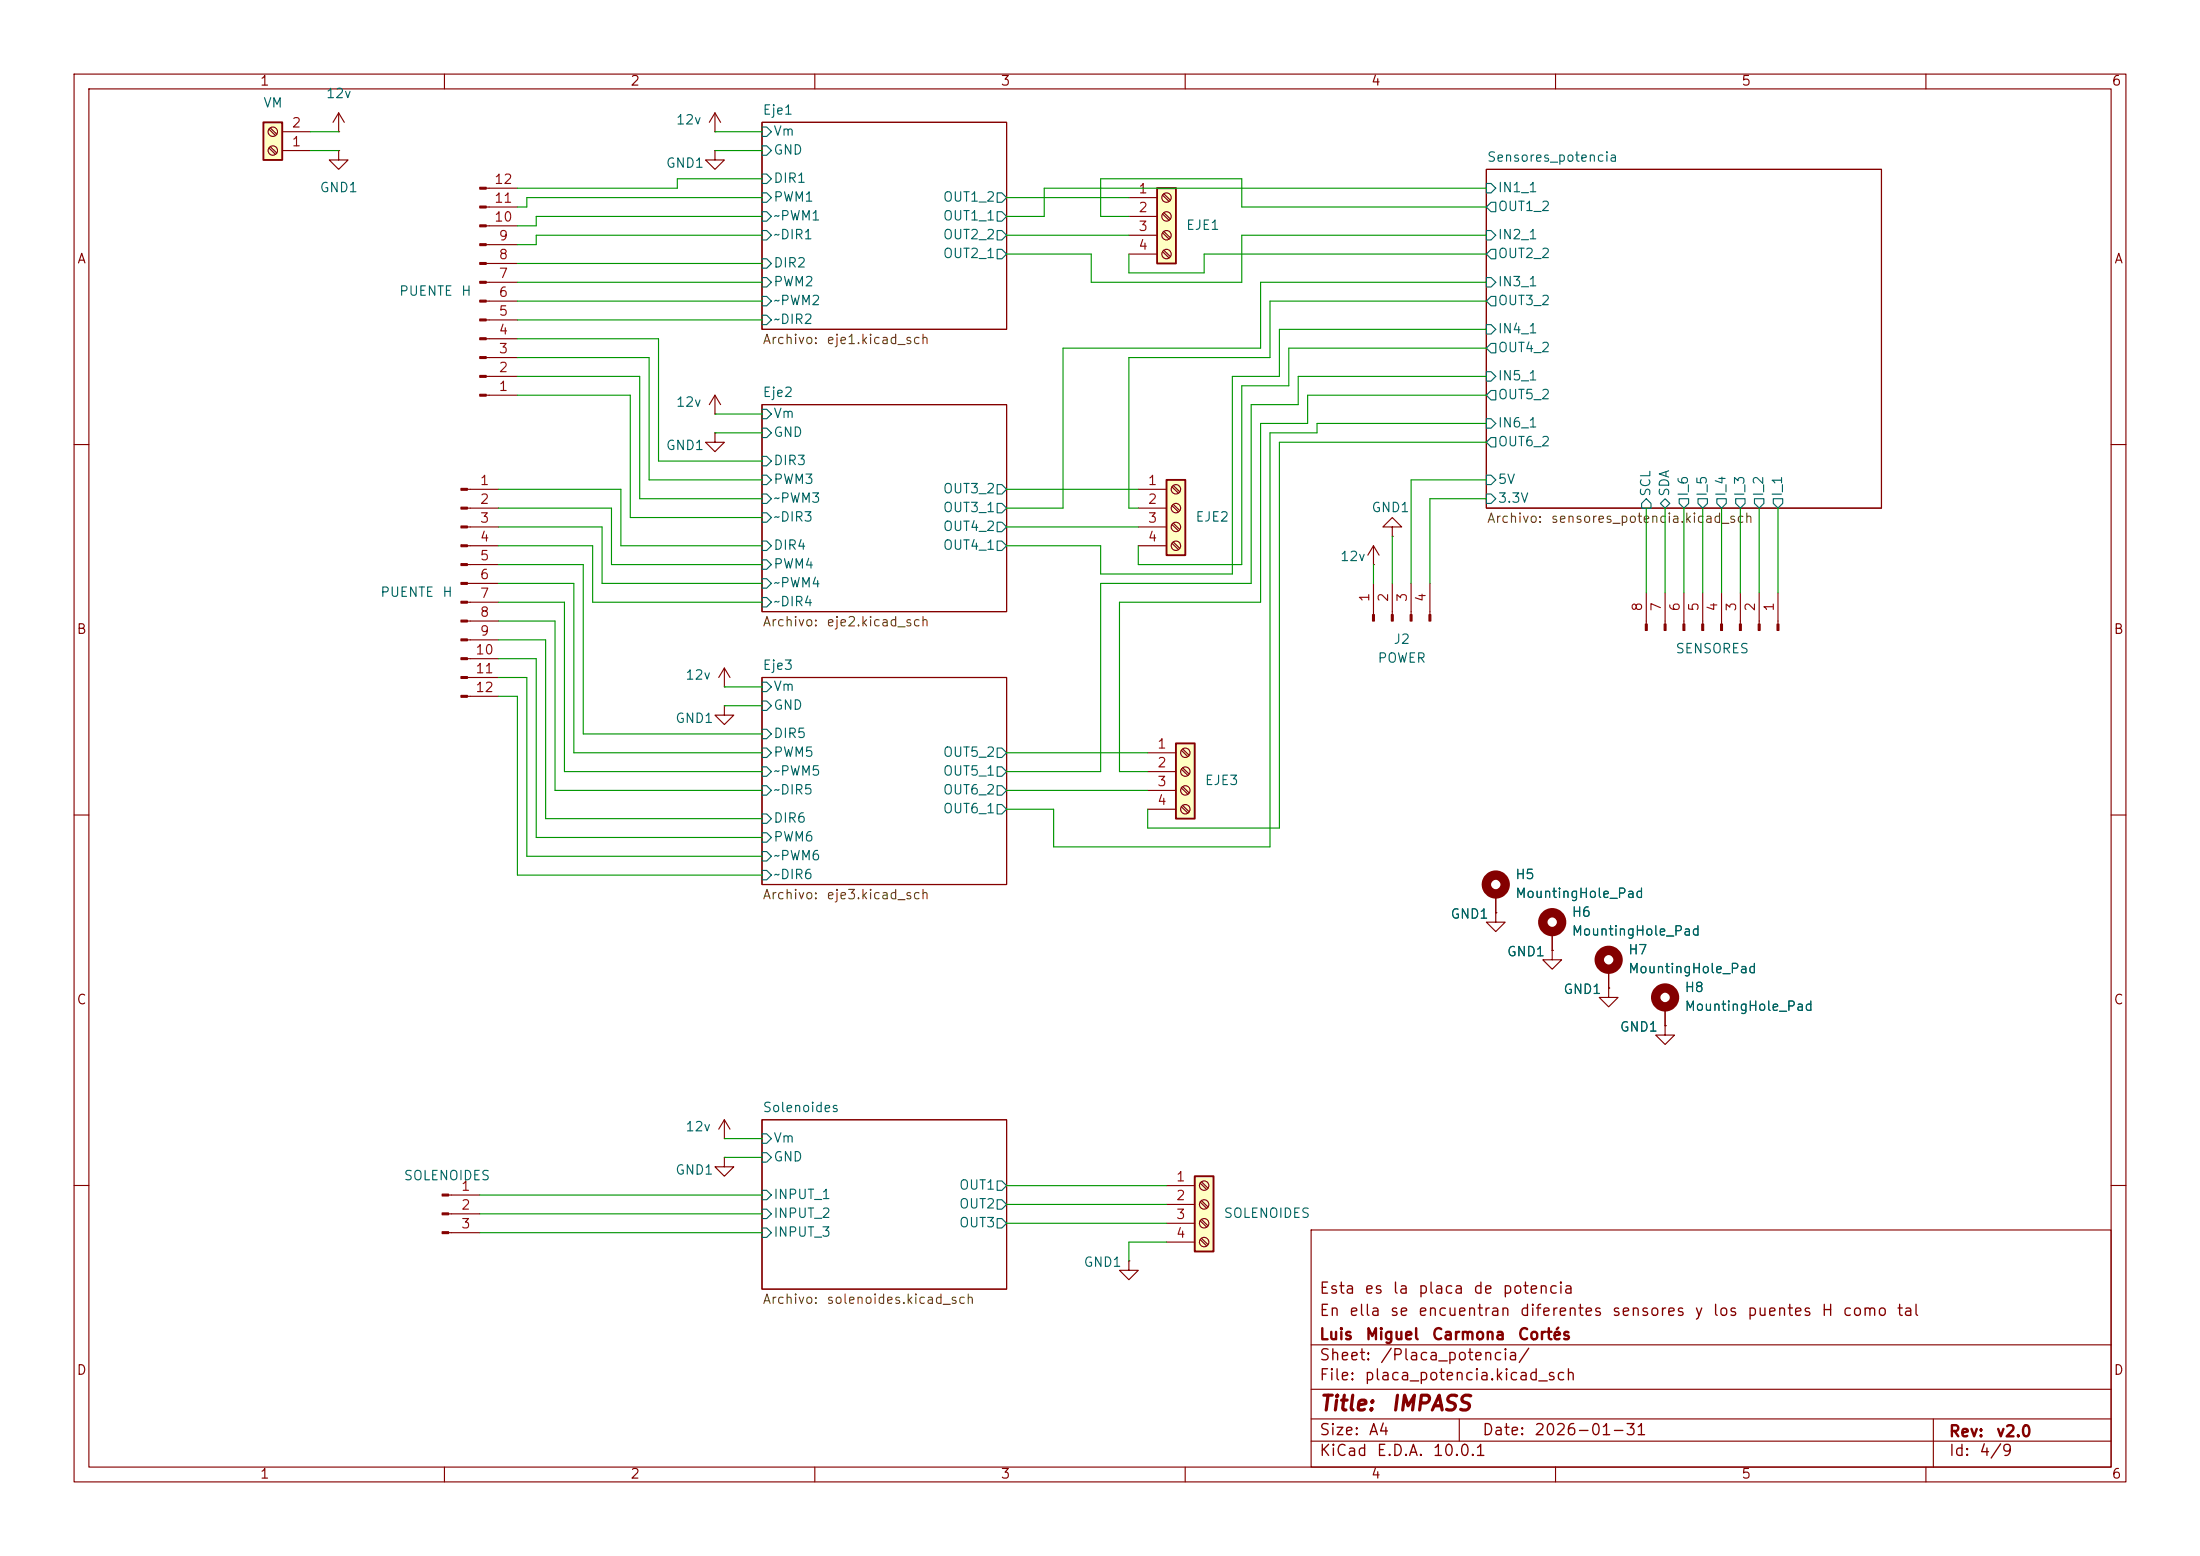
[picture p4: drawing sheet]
<svg xmlns="http://www.w3.org/2000/svg" width="297mm" height="210mm" viewBox="0 0 297 210" stroke-linecap="round" stroke-linejoin="round" font-family="sans-serif">
<g fill="none" stroke="#840000" stroke-width=".15">
<path d="M10 10h277v190h-277zM12 12h273v186h-273zM60 10v2M96.5 17.8h.1M96.5 15.2l-.7 1.3M96.5 15.2l.8 1.3M96.5 15.2v2.6M102.9 16.5h33v28h-33zM110 10v2M160 10v2M210 10v2M260 10v2"/>
<path d="M45.7 20.3v1.3h1.3l-1.3 1.3-1.3-1.3h1.3M45.7 20.3h.1M65.6 38.1h4.2M65.6 35.6h4.2M65.6 33h4.2M65.6 30.5h4.2M65.6 27.9h4.2M65.6 25.4h4.2M96.5 20.3v1.3h1.3l-1.3 1.3-1.3-1.3h1.3M96.5 20.3h.1M200.7 22.9h53.3v45.7h-53.3zM65.6 53.3h4.2"/>
<path d="M65.6 50.8h4.2M65.6 48.3h4.2M65.6 45.7h4.2M65.6 43.2h4.2M65.6 40.6h4.2M96.5 58.4v1.3h1.3l-1.3 1.3-1.3-1.3h1.3M96.5 58.4h.1M96.5 55.9h.1M96.5 53.3v2.6M96.5 53.3l-.7 1.3M96.5 53.3l.8 1.3M102.9 54.6h33v28h-33z"/>
<path d="M10 60h2M63.1 66h4.2M63.1 68.6h4.2M63.1 71.1h4.2M63.1 73.7h4.2M63.1 76.2h4.2M63.1 78.7h4.2M185.4 76.2h.1M185.4 73.7l-.7 1.2M185.4 73.7l.8 1.2M185.4 73.7v2.5M185.4 78.7v4.3"/>
<path d="M188 71.1h1.2l-1.2-1.2-1.3 1.2h1.3v1.3M188 72.4h.1M188 78.7v4.3M190.5 78.7v4.3M193 78.7v4.3M285 60h2M63.1 81.3h4.2M63.1 83.8h4.2M63.1 86.4h4.2M63.1 88.9h4.2M63.1 91.4h4.2M63.1 94h4.2"/>
<path d="M97.8 95.3v1.2h1.3l-1.3 1.3-1.3-1.3h1.3M97.8 95.3h.1M97.8 92.7h.1M97.8 90.2l-.8 1.2M97.8 90.2l.8 1.2M97.8 90.2v2.5M102.9 91.4h33v28h-33zM222.2 80v4.2M224.8 80v4.2M227.3 80v4.2M229.9 80v4.2M232.4 80v4.2"/>
<path d="M234.9 80v4.2M237.5 80v4.2M240 80v4.2M10 110h2M285 110h2M201.9 123.2v1.3h1.3l-1.3 1.2-1.2-1.2h1.2M201.9 123.2h.1M201.9 120.7v2.5M209.5 128.3v1.2h1.3l-1.3 1.3-1.2-1.3h1.2M209.5 128.3h.1M209.5 125.7v2.6M217.2 133.4v1.2h1.2l-1.2 1.3-1.3-1.3h1.3"/>
<path d="M217.2 133.4h.1M217.2 130.8v2.6M224.8 138.4v1.3h1.3l-1.3 1.3-1.3-1.3h1.3M224.8 138.4h.1M224.8 135.9v2.5M102.9 151.1h33v22.9h-33zM10 160h2M177 166h108v32h-108zM285 160h2M60 198v2M110 198v2M160 198v2"/>
<path d="M177 194.5h108M177 191.5h108M177 187.5h108M177 181.5h108M197 191.5v3M210 198v2M260 198v2M261 191.5v6.5"/>
</g>
<g fill="none" stroke="#006464" stroke-width=".15">
<path d="M102.9 17.1h.6l.6 .7-.6 .6h-.6zM102.9 19.7h.6l.6 .6-.6 .7h-.6zM102.9 31.1h.6l.6 .7-.6 .6h-.6zM102.9 28.6h.6l.6 .6-.6 .6h-.6zM102.9 26h.6l.6 .7-.6 .6h-.6zM102.9 23.5h.6l.6 .6-.6 .7h-.6zM102.9 34.9h.6l.6 .7-.6 .6h-.6zM102.9 37.5h.6l.6 .6-.6 .6h-.6zM134.6 26h.7l.6 .7-.6 .6h-.7zM134.6 28.6h.7l.6 .6-.6 .6h-.7zM134.6 33.7h.7l.6 .6-.6 .6h-.7zM134.6 31.1h.7l.6 .7-.6 .6h-.7z"/>
<path d="M200.7 31.1h.6l.6 .7-.6 .6h-.6zM200.7 24.8h.6l.6 .6-.6 .6h-.6zM200.7 37.5h.6l.6 .6-.6 .6h-.6zM201.3 27.3h.6v1.3h-.6l-.6-.7zM201.3 33.7h.6v1.2h-.6l-.6-.6zM102.9 40h.6l.6 .6-.6 .7h-.6zM102.9 42.5h.6l.6 .7-.6 .6h-.6zM102.9 55.2h.6l.6 .7-.6 .6h-.6zM102.9 57.8h.6l.6 .6-.6 .7h-.6zM200.7 56.5h.6l.6 .7-.6 .6h-.6zM200.7 43.8h.6l.6 .7-.6 .6h-.6zM200.7 50.2h.6l.6 .6-.6 .6h-.6z"/>
<path d="M201.3 40h.6v1.3h-.6l-.6-.7zM201.3 59.1h.6v1.2h-.6l-.6-.6zM201.3 52.7h.6v1.3h-.6l-.6-.7zM201.3 46.4h.6v1.2h-.6l-.6-.6zM102.9 64.1h.6l.6 .7-.6 .6h-.6zM102.9 61.6h.6l.6 .6-.6 .7h-.6zM102.9 66.7h.6l.6 .6-.6 .6h-.6zM102.9 69.2h.6l.6 .7-.6 .6h-.6zM102.9 73h.6l.6 .7-.6 .6h-.6zM102.9 75.6h.6l.6 .6-.6 .6h-.6zM102.9 78.1h.6l.6 .6-.6 .7h-.6zM134.6 67.9h.7l.6 .7-.6 .6h-.7z"/>
<path d="M134.6 65.4h.7l.6 .6-.6 .7h-.7zM134.6 70.5h.7l.6 .6-.6 .7h-.7zM134.6 73h.7l.6 .7-.6 .6h-.7zM200.7 64.1h.6l.6 .7-.6 .6h-.6zM200.7 66.7h.6l.6 .6-.6 .6h-.6zM221.6 67.9l.6-.6 .7 .6v.7h-1.3zM224.2 67.9l.6-.6 .6 .6-.6 .7zM226.7 67.3h1.3v.6l-.7 .7-.6-.7zM229.2 67.3h1.3v.6l-.6 .7-.7-.7zM231.8 67.3h1.2v.6l-.6 .7-.6-.7zM234.3 67.3h1.3v.6l-.7 .7-.6-.7zM236.9 67.3h1.2v.6l-.6 .7-.6-.7z"/>
<path d="M239.4 67.3h1.3v.6l-.7 .7-.6-.7zM102.9 80.6h.6l.6 .7-.6 .6h-.6zM102.9 92.1h.6l.6 .6-.6 .6h-.6zM102.9 94.6h.6l.6 .7-.6 .6h-.6zM102.9 98.4h.6l.6 .7-.6 .6h-.6zM102.9 114.9h.6l.6 .7-.6 .6h-.6zM102.9 117.5h.6l.6 .6-.6 .6h-.6zM102.9 112.4h.6l.6 .6-.6 .7h-.6zM102.9 109.9h.6l.6 .6-.6 .6h-.6zM102.9 101h.6l.6 .6-.6 .6h-.6zM102.9 103.5h.6l.6 .6-.6 .7h-.6zM102.9 106h.6l.6 .7-.6 .6h-.6z"/>
<path d="M134.6 108.6h.7l.6 .6-.6 .7h-.7zM134.6 106h.7l.6 .7-.6 .6h-.7zM134.6 101h.7l.6 .6-.6 .6h-.7zM134.6 103.5h.7l.6 .6-.6 .7h-.7zM102.9 153h.6l.6 .7-.6 .6h-.6zM102.9 155.6h.6l.6 .6-.6 .6h-.6zM134.6 159.4h.7l.6 .6-.6 .7h-.7zM102.9 160.7h.6l.6 .6-.6 .6h-.6zM102.9 163.2h.6l.6 .6-.6 .7h-.6zM102.9 165.7h.6l.6 .7-.6 .6h-.6zM134.6 161.9h.7l.6 .7-.6 .6h-.7zM134.6 164.5h.7l.6 .6-.6 .6h-.7z"/>
</g>
<g fill="#840000" stroke="#840000" stroke-width=".15">
<path d="M64.8 53.2h.8v.3h-.8z"/>
<path d="M64.8 50.7h.8v.2h-.8z"/>
<path d="M64.8 48.1h.8v.3h-.8z"/>
<path d="M64.8 45.6h.8v.2h-.8z"/>
<path d="M64.8 43.1h.8v.2h-.8z"/>
<path d="M64.8 40.5h.8v.3h-.8z"/>
<path d="M64.8 38h.8v.2h-.8z"/>
<path d="M64.8 35.4h.8v.3h-.8z"/>
<path d="M64.8 32.9h.8v.2h-.8z"/>
<path d="M64.8 30.4h.8v.2h-.8z"/>
<path d="M64.8 27.8h.8v.3h-.8z"/>
<path d="M64.8 25.3h.8v.2h-.8z"/>
<path d="M185.3 83h.2v.8h-.2z"/>
<path d="M187.8 83h.3v.8h-.3z"/>
<path d="M190.4 83h.2v.8h-.2z"/>
<path d="M192.9 83h.3v.8h-.3z"/>
<path d="M239.9 84.2h.3v.9h-.3z"/>
<path d="M237.4 84.2h.2v.9h-.2z"/>
<path d="M234.8 84.2h.3v.9h-.3z"/>
<path d="M232.3 84.2h.2v.9h-.2z"/>
<path d="M229.7 84.2h.3v.9h-.3z"/>
<path d="M227.2 84.2h.3v.9h-.3z"/>
<path d="M224.7 84.2h.2v.9h-.2z"/>
<path d="M222.1 84.2h.3v.9h-.3z"/>
<path d="M62.2 65.9h.9v.3h-.9z"/>
<path d="M62.2 68.5h.9v.2h-.9z"/>
<path d="M62.2 71h.9v.2h-.9z"/>
<path d="M62.2 73.5h.9v.3h-.9z"/>
<path d="M62.2 76.1h.9v.2h-.9z"/>
<path d="M62.2 78.6h.9v.3h-.9z"/>
<path d="M62.2 81.2h.9v.2h-.9z"/>
<path d="M62.2 83.7h.9v.2h-.9z"/>
<path d="M62.2 86.2h.9v.3h-.9z"/>
<path d="M62.2 88.8h.9v.2h-.9z"/>
<path d="M62.2 91.3h.9v.3h-.9z"/>
<path d="M62.2 93.9h.9v.2h-.9z"/>
</g>
<g fill="none" stroke="#840000" stroke-width="1.3">
<circle cx="201.9" cy="119.4" r="1.27"/>
<circle cx="209.5" cy="124.5" r="1.27"/>
<circle cx="217.2" cy="129.5" r="1.27"/>
<circle cx="224.8" cy="134.6" r="1.27"/>
</g>
<path d="M158.7 100.3h2.6v10.2h-2.6z" fill="#ffffc2"/>
<path d="M158.7 100.3h2.6v10.2h-2.6z" fill="none" stroke="#840000" stroke-width=".25"/>
<g fill="none" stroke="#840000" stroke-width=".15">
<path d="M154.9 101.6h3.8M154.9 104.1h3.8M154.9 106.7h3.8M154.9 109.2h3.8M159.5 101.3l.9 .8M159.5 103.8l.9 .8M159.5 106.3l.9 .9M159.5 108.9l.9 .8M159.7 101.1l.8 .8M159.7 103.6l.8 .9M159.7 106.2l.8 .8M159.7 108.7l.8 .9"/>
<circle cx="160" cy="104.1" r=".63"/>
<circle cx="160" cy="101.6" r=".63"/>
<circle cx="160" cy="106.7" r=".63"/>
<circle cx="160" cy="109.2" r=".63"/>
</g>
<path d="M157.5 64.8h2.5v10.1h-2.5z" fill="#ffffc2"/>
<path d="M157.5 64.8h2.5v10.1h-2.5z" fill="none" stroke="#840000" stroke-width=".25"/>
<g fill="none" stroke="#840000" stroke-width=".15">
<path d="M153.7 66h3.8M153.7 68.6h3.8M153.7 71.1h3.8M153.7 73.7h3.8M158.2 65.7l.9 .8M158.2 68.2l.9 .9M158.2 70.8l.9 .8M158.2 73.3l.9 .9M158.4 65.5l.9 .9M158.4 68.1l.9 .8M158.4 70.6l.9 .9M158.4 73.2l.9 .8"/>
<circle cx="158.7" cy="73.7" r=".63"/>
<circle cx="158.7" cy="71.1" r=".63"/>
<circle cx="158.7" cy="66" r=".63"/>
<circle cx="158.7" cy="68.6" r=".63"/>
</g>
<path d="M156.2 25.4h2.5v10.2h-2.5z" fill="#ffffc2"/>
<path d="M156.2 25.4h2.5v10.2h-2.5z" fill="none" stroke="#840000" stroke-width=".25"/>
<g fill="none" stroke="#840000" stroke-width=".15">
<path d="M152.4 26.7h3.8M152.4 29.2h3.8M152.4 31.8h3.8M152.4 34.3h3.8M156.9 26.3l.9 .9M156.9 28.9l.9 .8M156.9 31.4l.9 .9M156.9 34l.9 .8M157.1 26.2l.9 .8M157.1 28.7l.9 .8M157.1 31.2l.9 .9M157.1 33.8l.9 .8"/>
<circle cx="157.5" cy="31.7" r=".63"/>
<circle cx="157.5" cy="34.3" r=".63"/>
<circle cx="157.5" cy="26.7" r=".63"/>
<circle cx="157.5" cy="29.2" r=".63"/>
</g>
<path d="M35.6 16.5h2.5v5.1h-2.5z" fill="#ffffc2"/>
<path d="M35.6 16.5h2.5v5.1h-2.5z" fill="none" stroke="#840000" stroke-width=".25"/>
<g fill="none" stroke="#840000" stroke-width=".15">
<path d="M36.3 20l.9 .8M36.3 17.4l.9 .9M36.5 19.8l.9 .9M36.5 17.3l.9 .8M38.1 17.8h3.8M45.7 17.8h.1M45.7 15.2l-.7 1.3M45.7 15.2l.8 1.3M45.7 15.2v2.6M38.1 20.3h3.8M97.8 156.2v1.3h1.3l-1.3 1.3-1.3-1.3h1.3M97.8 156.2h.1"/>
<path d="M97.8 153.7h.1M97.8 151.1l-.8 1.3M97.8 151.1l.8 1.3M97.8 151.1v2.6M60.6 161.3h4.2M60.6 163.8h4.2M60.6 166.4h4.2M152.4 170.2v1.3h1.3l-1.3 1.2-1.3-1.2h1.3M152.4 170.2h.1"/>
<circle cx="36.8" cy="17.8" r=".63"/>
<circle cx="36.8" cy="20.3" r=".63"/>
</g>
<g fill="#840000" stroke="#840000" stroke-width=".15">
<path d="M59.7 161.2h.9v.2h-.9z"/>
<path d="M59.7 163.7h.9v.3h-.9z"/>
<path d="M59.7 166.2h.9v.3h-.9z"/>
</g>
<path d="M161.3 158.8h2.5v10.1h-2.5z" fill="#ffffc2"/>
<path d="M161.3 158.8h2.5v10.1h-2.5z" fill="none" stroke="#840000" stroke-width=".25"/>
<g fill="none" stroke="#840000" stroke-width=".15">
<path d="M201.9 123.2h.1M201.9 120.7v2.5M209.5 128.3h.1M209.5 125.7v2.6M217.2 133.4h.1M217.2 130.8v2.6M224.8 138.4h.1M224.8 135.9v2.5M162 159.7l.9 .8M162.2 159.5l.9 .9M157.5 160h3.8M157.5 162.6h3.8"/>
<path d="M157.5 165.1h3.8M157.5 167.6h3.8M162 162.2l.9 .9M162 164.8l.9 .8M162 167.3l.9 .8M162.2 162.1l.9 .8M162.2 164.6l.9 .8M162.2 167.1l.9 .9"/>
<circle cx="162.6" cy="162.6" r=".63"/>
<circle cx="162.6" cy="160" r=".63"/>
<circle cx="162.6" cy="167.6" r=".63"/>
<circle cx="162.6" cy="165.1" r=".63"/>
</g>
<g fill="none" stroke="#009600" stroke-width=".15">
<path d="M41.9 17.8h3.8M96.5 17.8h6.4M41.9 20.3h3.8M69.8 38.1h33.1M69.8 35.6h33.1M96.5 20.3h6.4M102.9 31.8h-30.5v1.2h-2.6M102.9 29.2h-30.5v1.3h-2.6M102.9 26.7h-31.8v1.2h-1.3M102.9 24.1h-11.5v1.3h-21.6M135.9 26.7h16.5M135.9 31.8h16.5"/>
<path d="M152.4 34.3v2.5h10.2v-2.5h38.1M200.7 27.9h-33.1v-3.8h-19v5.1h3.8M200.7 38.1h-30.5v8.9h-26.7v21.6h-7.6M200.7 25.4h-59.7v3.8h-5.1M200.7 31.8h-33.1v6.3h-20.3v-3.8h-11.4M69.8 48.3h17.8v16.5h15.3M69.8 50.8h16.6v16.5h16.5M69.8 45.7h19.1v16.5h14M69.8 53.3h15.3v16.6h17.8M69.8 43.2h33.1M69.8 40.6h33.1M96.5 55.9h6.4"/>
<path d="M96.5 58.4h6.4M200.7 44.5h-28v6.3h-6.3v26.7h-17.8v-3.8h-12.7M200.7 47h-26.7v5.1h-6.4v24.1h-13.9v-2.5M200.7 40.6h-29.3v7.7h-19v20.3h1.3M200.7 57.2h-22.9v1.2h-6.4v55.9h-29.2v-5.1h-6.3M200.7 50.8h-25.4v3.8h-6.4v24.1h-20.3v25.4h-12.7M200.7 53.3h-24.2v3.9h-6.3v24.1h-19.1v22.8h3.8M200.7 59.7h-28v52.1h-17.8v-2.6M67.3 68.6h15.2v7.6h20.4M67.3 73.7h12.7v7.6h22.9M67.3 66h16.5v7.7h19.1M67.3 76.2h11.4v22.9h24.2"/>
<path d="M67.3 71.1h14v7.6h21.6M67.3 78.7h10.2v22.9h25.4M135.9 66h17.8M135.9 71.1h17.8M185.4 76.2v2.5M188 72.4v6.3M200.7 64.8h-10.2v13.9M200.7 67.3h-7.7v11.4M222.2 68.6v11.4M224.8 68.6v11.4M227.3 68.6v11.4M229.9 68.6v11.4"/>
<path d="M232.4 68.6v11.4M234.9 68.6v11.4M237.5 68.6v11.4M240 68.6v11.4M67.3 88.9h5.1v24.1h30.5M67.3 91.4h3.8v24.2h31.8M67.3 81.3h8.9v22.8h26.7M67.3 83.8h7.6v22.9h28M67.3 86.4h6.4v24.1h29.2M67.3 94h2.5v24.1h33.1M97.8 92.7h5.1M97.8 95.3h5.1"/>
<path d="M135.9 101.6h19M135.9 106.7h19M97.8 153.7h5.1M97.8 156.2h5.1M64.8 163.8h38.1M64.8 166.4h38.1M64.8 161.3h38.1M135.9 162.6h21.6M135.9 160h21.6M135.9 165.1h21.6M157.5 167.6h-5.1v2.6"/>
</g>
<g font-size="2" fill="#840000">
<text x="178" y="190.9">Title:</text>
<text x="187.7" y="190.9">IMPASS</text>
</g>
<g font-size="1.5" fill="#840000">
<text x="178" y="178">En</text>
<text x="178" y="175">Esta</text>
<text x="182" y="178">ella</text>
<text x="184.1" y="175">es</text>
<text x="187.5" y="178">se</text>
<text x="187.9" y="175">la</text>
<text x="191.3" y="178">encuentran</text>
<text x="191.3" y="175">placa</text>
<text x="198.8" y="175">de</text>
<text x="202.7" y="175">potencia</text>
<text x="205.1" y="178">diferentes</text>
<text x="217.5" y="178">sensores</text>
<text x="228.7" y="178">y</text>
<text x="231.1" y="178">los</text>
<text x="235.8" y="178">puentes</text>
<text x="245.8" y="178">H</text>
<text x="248.6" y="178">como</text>
<text x="255.9" y="178">tal</text>
<text x="178" y="184">Sheet:</text>
<text x="178" y="181.2">Luis</text>
<text x="184.2" y="181.2">Miguel</text>
<text x="186.2" y="184">/Placa_potencia/</text>
<text x="193.2" y="181.2">Carmona</text>
<text x="204.8" y="181.2">Cortés</text>
<text x="178" y="186.7">File:</text>
<text x="184.1" y="186.7">placa_potencia.kicad_sch</text>
<text x="178" y="196.9">KiCad</text>
<text x="178" y="194.1">Size:</text>
<text x="184.7" y="194.1">A4</text>
<text x="185.7" y="196.9">E.D.A.</text>
<text x="193.3" y="196.9">10.0.1</text>
<text x="200" y="194.1">Date:</text>
<text x="207" y="194.1">2026-01-31</text>
<text x="263" y="194.3">Rev:</text>
<text x="263" y="196.9">Id:</text>
<text x="267.1" y="196.9">4/9</text>
<text x="269.4" y="194.3">v2.0</text>
</g>
<g font-size="1.3" fill="#840000">
<text x="35" y="11.9">1</text>
<text x="85" y="11.9">2</text>
<text x="135" y="11.9">3</text>
<text x="185" y="11.9">4</text>
<text x="235" y="11.9">5</text>
<text x="285" y="11.9">6</text>
<text x="10.3" y="35.9">A</text>
<text x="285.3" y="35.9">A</text>
<text x="10.3" y="85.9">B</text>
<text x="285.3" y="85.9">B</text>
<text x="10.3" y="135.9">C</text>
<text x="285.3" y="135.9">C</text>
<text x="10.3" y="185.9">D</text>
<text x="285.3" y="185.9">D</text>
<text x="35" y="199.9">1</text>
<text x="85" y="199.9">2</text>
<text x="135" y="199.9">3</text>
<text x="185" y="199.9">4</text>
<text x="235" y="199.9">5</text>
<text x="285" y="199.9">6</text>
</g>
<g font-size="1.3" fill="#006464">
<text x="35.5" y="14.8">VM</text>
<text x="43.9" y="13.6">12v</text>
<text x="91.2" y="17.1">12v</text>
<text x="102.9" y="15.8">Eje1</text>
<text x="89.8" y="23">GND1</text>
<text x="104.3" y="18.6">Vm</text>
<text x="104.3" y="21.2">GND</text>
<text x="200.7" y="22.1">Sensores_potencia</text>
<text x="43.1" y="26.3">GND1</text>
<text x="104.3" y="27.5">PWM1</text>
<text x="104.3" y="25">DIR1</text>
<text x="127.2" y="27.5">OUT1_2</text>
<text x="202.1" y="28.8">OUT1_2</text>
<text x="202.1" y="26.3">IN1_1</text>
<text x="104.3" y="32.6">~DIR1</text>
<text x="104.3" y="30.1">~PWM1</text>
<text x="127.2" y="30.1">OUT1_1</text>
<text x="127.2" y="35.2">OUT2_1</text>
<text x="127.2" y="32.6">OUT2_2</text>
<text x="160" y="31.3">EJE1</text>
<text x="202.1" y="35.2">OUT2_2</text>
<text x="202.1" y="32.6">IN2_1</text>
<text x="53.8" y="40.2">PUENTE</text>
<text x="62.2" y="40.2">H</text>
<text x="104.3" y="36.4">DIR2</text>
<text x="104.3" y="39">PWM2</text>
<text x="104.3" y="41.5">~PWM2</text>
<text x="202.1" y="41.5">OUT3_2</text>
<text x="202.1" y="39">IN3_1</text>
<text x="104.3" y="44">~DIR2</text>
<text x="202.1" y="47.9">OUT4_2</text>
<text x="202.1" y="45.3">IN4_1</text>
<text x="102.9" y="53.9">Eje2</text>
<text x="202.1" y="51.7">IN5_1</text>
<text x="91.2" y="55.2">12v</text>
<text x="104.3" y="56.7">Vm</text>
<text x="104.3" y="59.3">GND</text>
<text x="202.1" y="54.2">OUT5_2</text>
<text x="202.1" y="58">IN6_1</text>
<text x="89.8" y="61.1">GND1</text>
<text x="104.3" y="65.6">PWM3</text>
<text x="104.3" y="63.1">DIR3</text>
<text x="202.1" y="65.6">5V</text>
<text x="202.1" y="60.6">OUT6_2</text>
<text x="104.3" y="68.2">~PWM3</text>
<text x="104.3" y="70.7">~DIR3</text>
<text x="127.2" y="69.4">OUT3_1</text>
<text x="127.2" y="66.9">OUT3_2</text>
<text x="127.2" y="72">OUT4_2</text>
<text x="161.3" y="70.7">EJE2</text>
<text x="185.1" y="69.4">GND1</text>
<text x="202.1" y="68.2">3.3V</text>
<text x="223.1" y="67.1" transform="rotate(-90 223.1 67.1)">SCL</text>
<text x="225.7" y="67.1" transform="rotate(-90 225.7 67.1)">SDA</text>
<text x="228.2" y="67.1" transform="rotate(-90 228.2 67.1)">I_6</text>
<text x="230.7" y="67.1" transform="rotate(-90 230.7 67.1)">I_5</text>
<text x="233.3" y="67.1" transform="rotate(-90 233.3 67.1)">I_4</text>
<text x="235.8" y="67.1" transform="rotate(-90 235.8 67.1)">I_3</text>
<text x="238.4" y="67.1" transform="rotate(-90 238.4 67.1)">I_2</text>
<text x="240.9" y="67.1" transform="rotate(-90 240.9 67.1)">I_1</text>
<text x="104.3" y="74.5">DIR4</text>
<text x="104.3" y="77.1">PWM4</text>
<text x="127.2" y="74.5">OUT4_1</text>
<text x="180.8" y="76">12v</text>
<text x="51.3" y="80.9">PUENTE</text>
<text x="59.6" y="80.9">H</text>
<text x="104.3" y="82.1">~DIR4</text>
<text x="104.3" y="79.6">~PWM4</text>
<text x="185.9" y="89.8">POWER</text>
<text x="188" y="87.2">J2</text>
<text x="226.1" y="88.5">SENSORES</text>
<text x="92.4" y="92">12v</text>
<text x="102.9" y="90.7">Eje3</text>
<text x="104.3" y="93.6">Vm</text>
<text x="91.1" y="97.9">GND1</text>
<text x="104.3" y="96.1">GND</text>
<text x="104.3" y="99.9">DIR5</text>
<text x="104.3" y="102.5">PWM5</text>
<text x="104.3" y="105">~PWM5</text>
<text x="104.3" y="107.5">~DIR5</text>
<text x="127.2" y="107.5">OUT6_2</text>
<text x="127.2" y="102.5">OUT5_2</text>
<text x="127.2" y="105">OUT5_1</text>
<text x="162.6" y="106.3">EJE3</text>
<text x="104.3" y="113.9">PWM6</text>
<text x="104.3" y="111.4">DIR6</text>
<text x="127.2" y="110.1">OUT6_1</text>
<text x="104.3" y="116.4">~PWM6</text>
<text x="104.3" y="119">~DIR6</text>
<text x="204.5" y="119">H5</text>
<text x="195.7" y="124.3">GND1</text>
<text x="204.5" y="121.5">MountingHole_Pad</text>
<text x="212.1" y="124.1">H6</text>
<text x="203.4" y="129.4">GND1</text>
<text x="212.1" y="126.6">MountingHole_Pad</text>
<text x="219.7" y="129.1">H7</text>
<text x="219.7" y="131.7">MountingHole_Pad</text>
<text x="211" y="134.5">GND1</text>
<text x="227.3" y="134.2">H8</text>
<text x="227.3" y="136.8">MountingHole_Pad</text>
<text x="218.6" y="139.5">GND1</text>
<text x="92.4" y="153">12v</text>
<text x="102.9" y="150.4">Solenoides</text>
<text x="104.3" y="154.5">Vm</text>
<text x="54.4" y="159.6">SOLENOIDES</text>
<text x="91.1" y="158.9">GND1</text>
<text x="104.3" y="157.1">GND</text>
<text x="129.4" y="160.9">OUT1</text>
<text x="104.3" y="162.2">INPUT_1</text>
<text x="104.3" y="164.7">INPUT_2</text>
<text x="104.3" y="167.2">INPUT_3</text>
<text x="129.4" y="163.4">OUT2</text>
<text x="129.4" y="166">OUT3</text>
<text x="165.1" y="164.7">SOLENOIDES</text>
<text x="146.2" y="171.3">GND1</text>
</g>
<g font-size="1.3" fill="#a90000">
<text x="39.3" y="17.5">2</text>
<text x="39.3" y="20.1">1</text>
<text x="66.6" y="27.7">11</text>
<text x="66.6" y="25.1">12</text>
<text x="153.6" y="26.4">1</text>
<text x="153.6" y="29">2</text>
<text x="66.6" y="30.2">10</text>
<text x="67.2" y="35.3">8</text>
<text x="67.2" y="32.8">9</text>
<text x="153.6" y="31.5">3</text>
<text x="153.6" y="34">4</text>
<text x="67.2" y="40.4">6</text>
<text x="67.2" y="37.8">7</text>
<text x="67.2" y="45.5">4</text>
<text x="67.2" y="42.9">5</text>
<text x="67.2" y="53.1">1</text>
<text x="67.2" y="50.5">2</text>
<text x="67.2" y="48">3</text>
<text x="64.7" y="65.8">1</text>
<text x="154.9" y="65.8">1</text>
<text x="64.7" y="68.3">2</text>
<text x="64.7" y="70.9">3</text>
<text x="154.9" y="68.3">2</text>
<text x="154.9" y="70.9">3</text>
<text x="64.7" y="73.4">4</text>
<text x="64.7" y="75.9">5</text>
<text x="154.9" y="73.4">4</text>
<text x="64.7" y="78.5">6</text>
<text x="64.7" y="81">7</text>
<text x="64.7" y="83.6">8</text>
<text x="185.2" y="81.4" transform="rotate(-90 185.2 81.4)">1</text>
<text x="187.7" y="81.4" transform="rotate(-90 187.7 81.4)">2</text>
<text x="190.2" y="81.4" transform="rotate(-90 190.2 81.4)">3</text>
<text x="192.8" y="81.4" transform="rotate(-90 192.8 81.4)">4</text>
<text x="222" y="82.6" transform="rotate(-90 222 82.6)">8</text>
<text x="224.5" y="82.6" transform="rotate(-90 224.5 82.6)">7</text>
<text x="227.1" y="82.6" transform="rotate(-90 227.1 82.6)">6</text>
<text x="229.6" y="82.6" transform="rotate(-90 229.6 82.6)">5</text>
<text x="232.2" y="82.6" transform="rotate(-90 232.2 82.6)">4</text>
<text x="234.7" y="82.6" transform="rotate(-90 234.7 82.6)">3</text>
<text x="237.2" y="82.6" transform="rotate(-90 237.2 82.6)">2</text>
<text x="239.8" y="82.6" transform="rotate(-90 239.8 82.6)">1</text>
<text x="64.1" y="88.6">10</text>
<text x="64.7" y="86.1">9</text>
<text x="64.1" y="91.2">11</text>
<text x="64.1" y="93.7">12</text>
<text x="156.1" y="101.3">1</text>
<text x="156.1" y="103.9">2</text>
<text x="156.1" y="106.4">3</text>
<text x="156.1" y="109">4</text>
<text x="62.2" y="161">1</text>
<text x="158.7" y="159.8">1</text>
<text x="62.2" y="163.6">2</text>
<text x="62.2" y="166.1">3</text>
<text x="158.7" y="162.3">2</text>
<text x="158.7" y="164.8">3</text>
<text x="158.7" y="167.4">4</text>
</g>
<g font-size="1.3" fill="#725600">
<text x="102.9" y="46.8">Archivo:</text>
<text x="111.5" y="46.8">eje1.kicad_sch</text>
<text x="200.7" y="70.9">Archivo:</text>
<text x="209.3" y="70.9">sensores_potencia.kicad_sch</text>
<text x="102.9" y="84.9">Archivo:</text>
<text x="111.5" y="84.9">eje2.kicad_sch</text>
<text x="102.9" y="121.7">Archivo:</text>
<text x="111.5" y="121.7">eje3.kicad_sch</text>
<text x="102.9" y="176.3">Archivo:</text>
<text x="111.5" y="176.3">solenoides.kicad_sch</text>
</g>
</svg>
